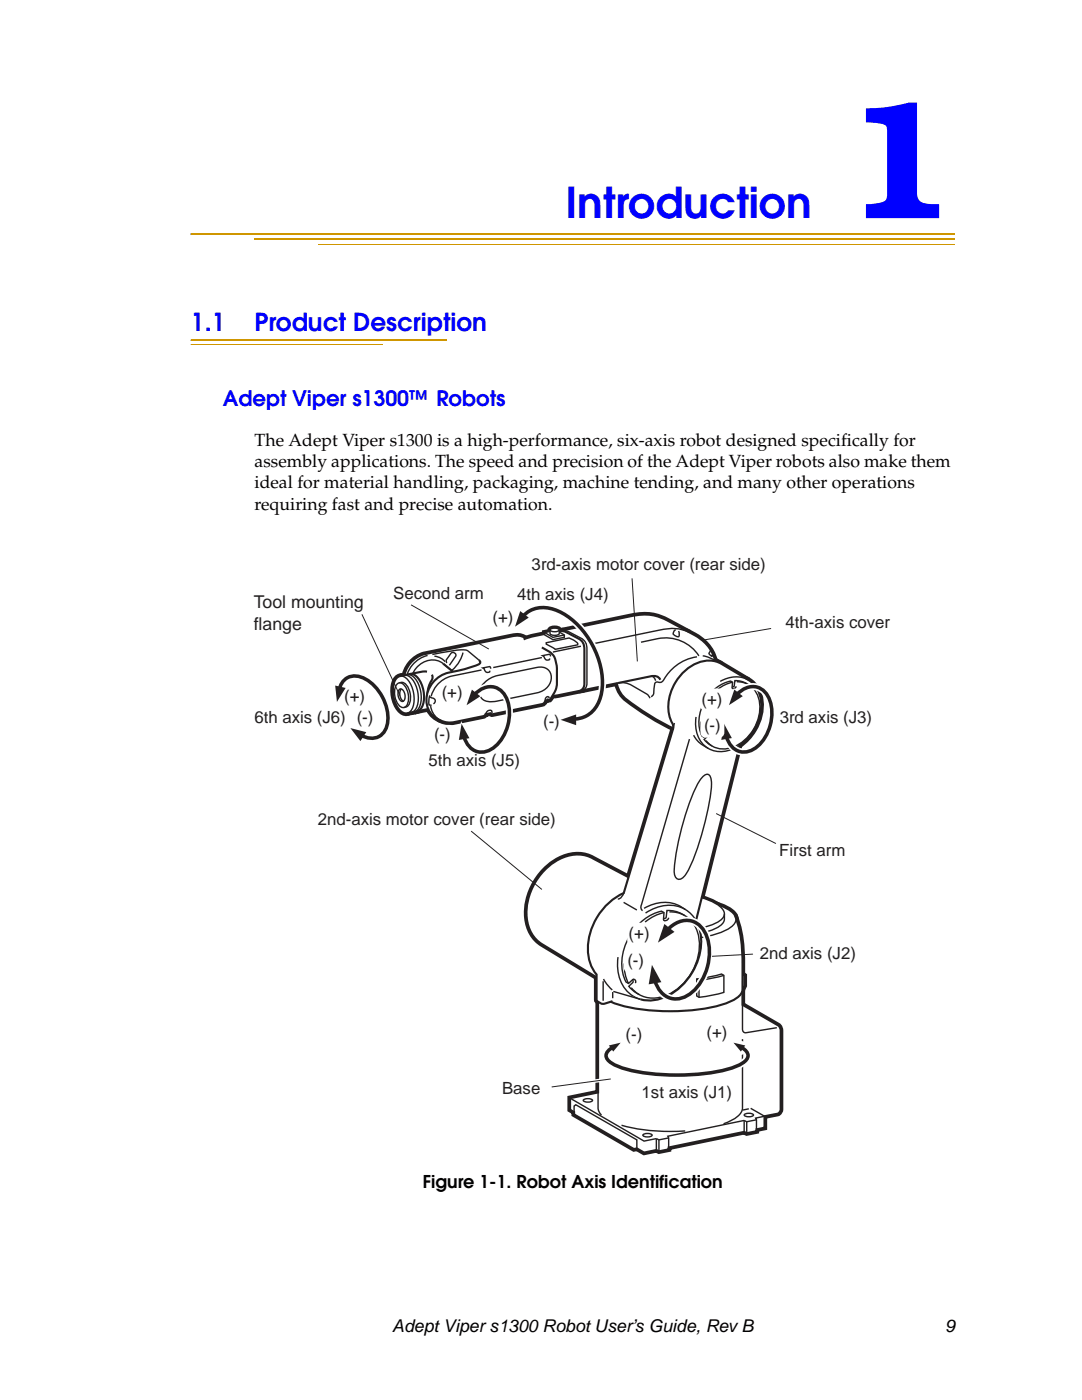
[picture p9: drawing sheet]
<svg xmlns="http://www.w3.org/2000/svg" width="216mm" height="279mm" viewBox="0 0 216 279" stroke-linecap="round" stroke-linejoin="round" font-family="sans-serif">
<path d="M38.1 46.5v.4z" fill="#cf9600"/>
<path d="M38.1 46.7h152.4" fill="none" stroke="#cf9600" stroke-width=".36"/>
<path d="M50.7 47.8h139.8" fill="none" stroke="#cf9600" stroke-width=".21"/>
<path d="M63.5 48.9h127" fill="none" stroke="#cf9600" stroke-width=".2"/>
<path d="M38.1 67.6h152.4v4.2h-152.4z" fill="#fff"/>
<path d="M38.1 67.8v.2z" fill="#cf9600"/>
<path d="M38.1 67.9h50.9" fill="none" stroke="#cf9600" stroke-width=".21"/>
<path d="M38.1 68.7v.2z" fill="#cf9600"/>
<path d="M38.1 68.8h38.1" fill="none" stroke="#cf9600" stroke-width=".2"/>
<g fill="#fff">
<path d="M50.6 110.6h127.4v120h-127.4z"/>
<path d="M119.3 194.1h28.3l.9 .6v2l-.3 .8v3l7 4.1a1.27 1.27 0 0 1 .6 1.1v15.7l-.2 .5-.4 .4-2.6 .5v2.3l-1.7 .3v.4l-1.9 .4-.5-.3-15.1 3.1v.4l-1.9 .4-.5-.3-2.5 .5-1.4-.8-.6 .1-11.9-6.9v-.5l-.8-.4v-2.3l5.5-1.2z"/>
</g>
<g fill="none" stroke="#231f20" stroke-width="1.1" stroke-linecap="butt">
<path d="M119.3 194.1h28.3l.9 .6v2l-.3 .8v3l7 4.1a1.27 1.27 0 0 1 .6 1.1v15.7l-.2 .5-.4 .4-2.6 .5v2.3l-1.7 .3v.4l-1.9 .4-.5-.3-15.1 3.1v.4l-1.9 .4-.5-.3-2.5 .5-1.4-.8-.6 .1-11.9-6.9v-.5l-.8-.4v-2.3l5.5-1.2zM113.8 219.2l14.7 8.5 2.5-.5M116.5 219.5l.4-.2h.8l.5 .3a1.41 1.41 0 0 1-1.8 0zM119.3 218v3.1a2.06 2.06 0 0 0 .7 1.4M148.2 200.5v4.9a.64 .64 0 0 0 .6 .7l6.2-1M148.2 207.4v13.7a3.3 3.3 0 0 1-2.2 2.5l-1.6 .7M114.6 221.9v-1.2l.3-.2 12.2 7v1.7M124 224.6a39.1 39.1 0 0 0 12.7 1.1M128.3 226.4l.5-.2h.8l.5 .4a1.4 1.4 0 0 1-1.8 0zM131 227.2v2.3M131.5 227.5v2.3M133.4 227.1l-1.9 .4-.5-.3"/>
<path d="M148.5 223.6l-15.2 3.2 .1 .3v1.9M148.5 223.6v2.3M148.6 222.4l.5-.2h.7l.5 .3a1.4 1.4 0 0 1-1.8 0zM149 223.9v2.3M149.4 221.3l-1.2 .2M149.8 221.2l2.8 1.6-1.8 .3 .1 .4v1.9M150.9 223.5l-1.9 .4-.5-.3"/>
</g>
<path d="M121.2 182.2a14.6 14.6 0 0 1 8-2.7 34.1 34.1 0 0 1 14.9 1.4 4.2 4.2 0 0 1 2.9 2.8 36.6 36.6 0 0 1 1.2 12.3 2.86 2.86 0 0 1-1.7 3.5 28.1 28.1 0 0 1-12.8 2.3 30 30 0 0 1-12.7-2.3 2.67 2.67 0 0 1-1.7-3 53.6 53.6 0 0 1 1.2-13z" fill="#fff"/>
<path d="M121.2 182.2a14.6 14.6 0 0 1 8-2.7 34.1 34.1 0 0 1 14.9 1.4 4.2 4.2 0 0 1 2.9 2.8 36.6 36.6 0 0 1 1.2 12.3 2.86 2.86 0 0 1-1.7 3.5 28.1 28.1 0 0 1-12.8 2.3 30 30 0 0 1-12.7-2.3 2.67 2.67 0 0 1-1.7-3 53.6 53.6 0 0 1 1.2-13zM146.6 182.6a1.68 1.68 0 0 1-.8 2.4 20.8 20.8 0 0 1-10.3 2.6 29 29 0 0 1-13.1-2.1 2.58 2.58 0 0 1-1.8-2.3l.2-.5" fill="none" stroke="#231f20" stroke-width="1.1" stroke-linecap="butt"/>
<path d="M123.4 181.3a10.9 10.9 0 0 1 5.8-2.6 21.4 21.4 0 0 1 13.6 1.6 2.65 2.65 0 0 1 1.3 4.1 10.9 10.9 0 0 1-5.8 2.1 26.9 26.9 0 0 1-13.6-1.2 2.47 2.47 0 0 1-1.3-4z" fill="#fff"/>
<path d="M122.9 182.4a2.49 2.49 0 0 0 1.8 1.8 27 27 0 0 0 18.1 0 2.49 2.49 0 0 0 1.7-1.8M123.4 181.3a10.9 10.9 0 0 1 5.8-2.6 21.4 21.4 0 0 1 13.6 1.6 2.65 2.65 0 0 1 1.3 4.1 10.9 10.9 0 0 1-5.8 2.1 26.9 26.9 0 0 1-13.6-1.2 2.47 2.47 0 0 1-1.3-4zM139 195.4l2.3-.4 2.7-.6 .4 .3v3.4l-2.6 .6-2.3 .3-.5-.2zM139 195.4l.5 .2M144.4 194.7l-2.6 .6-2.3 .3v3.4" fill="none" stroke="#231f20" stroke-width="1.1" stroke-linecap="butt"/>
<path d="M111.3 126.3l.6-.4 14-2.9a9.8 9.8 0 0 1 7.4 .9l5.3 2.8a8 8 0 0 1 4.1 5.1l1.3 .7-9.2 13.1a44.7 44.7 0 0 1-10.6-6.8l-.7-1-.4-1.4-7.4 1.4-1.1-.2-2.4-1.2a2.13 2.13 0 0 1-1.3-2.3v-6.8z" fill="#fff"/>
<path d="M144 132.5l-1.3-.7a8 8 0 0 0-4.1-5.1l-5.3-2.8a9.7 9.7 0 0 0-7.4-.9l-14 2.9a1.34 1.34 0 0 0-1 1.4v6.8a2.13 2.13 0 0 0 1.3 2.3l2.4 1.2 1.1 .2 7.4-1.4a5.5 5.5 0 0 0 2.6 3.7 49.4 49.4 0 0 0 9.1 5.5" fill="none" stroke="#231f20" stroke-width="1.1" stroke-linecap="butt"/>
<path d="M82.3 131.9l.8-.7 1.5-.6 17.5-3.6a3.5 3.5 0 0 1 3.2 .6l2.8 1.6 2.5 2.8v3.2l-24.7 5.1a4.6 4.6 0 0 1-5.2-5.7 5.7 5.7 0 0 1 1.6-2.7z" fill="#fff"/>
<path d="M105.3 127.6a3.5 3.5 0 0 0-3.2-.6l-17.5 3.6a5.4 5.4 0 0 0-3.6 7 4.4 4.4 0 0 0 4.9 2.7l24.7-5.1v-3.2l-2.5-2.8" fill="none" stroke="#231f20" stroke-width="1.1" stroke-linecap="butt"/>
<path d="M83.6 132.7a3.8 3.8 0 0 1 4.8-.3l2 1.7-3.5 7.8-3.8-3.1a4 4 0 0 1 .5-6.1z" fill="#fff"/>
<path d="M90.4 134.1l-2-1.7a4.2 4.2 0 0 0-6.4 3.1 3.5 3.5 0 0 0 1.1 3.3l3.8 3.1" fill="none" stroke="#231f20" stroke-width="1.1" stroke-linecap="butt"/>
<path d="M88.4 132.4l2 1.7z" fill="#fff"/>
<g fill="none" stroke="#231f20" stroke-width="1.1" stroke-linecap="butt">
<path d="M85.3 130.8a5.6 5.6 0 0 0-3.9 7.4l1 1.3M86.3 130.6l1.7-.3a15.6 15.6 0 0 1 5.1-.5l2.4 1.9M86.7 131a3.2 3.2 0 0 1 2.1 1.1M88.4 132.4l2 1.7M89.2 132.3l-.2-.6 1-1.3a.59 .59 0 0 1 1 .3l-1.3 2.1M92.4 130.2l-.9 2-1.4 1.6M111.9 125.9l.8-.1 .7 .2 2.4 1.3a2.13 2.13 0 0 1 1.3 2.2v6.9a1.37 1.37 0 0 1-1 1.4M123.1 136.4l1.1-.2 1.4 .4 3.4 1.9 .7 .8M127.9 128.2a12.2 12.2 0 0 1 7.2-.6 7.8 7.8 0 0 1 4.4 3.3M129.9 135a.99 .99 0 0 1 .9 .9M131.8 135.7a1.45 1.45 0 0 0-1.9-.7l-6.6 1.3M134.8 125.7l-.2 .1a.72 .72 0 0 0-.1 .9l.7 .4a.69 .69 0 0 0 .2-1.2"/>
<path d="M137.6 126.2a8.4 8.4 0 0 0-6.1-.4l-13.6 2.8M139.1 131.1a9.3 9.3 0 0 0-6.8 4.8 1.07 1.07 0 0 1-1.3 .2 .97 .97 0 0 0-.5 1.1v.8a.91 .91 0 0 1-.6 1M140.2 130.9l1.1 .3 1.4 .6M141.7 129.8v.2a.52 .52 0 0 0-.2 .7 .52 .52 0 0 0 .6 .2v-.4"/>
</g>
<path d="M104.5 127.6l2-.6 5.3-1.1 1.1 .2 2.4 1.3a2.12 2.12 0 0 1 1.3 2.2v6.9a1.37 1.37 0 0 1-1 1.4l-4.7 .9h-2.1z" fill="#fff"/>
<path d="M104.5 127.6l2-.6 5.3-1.1 1.1 .2 2.4 1.3a2.12 2.12 0 0 1 1.3 2.2v6.9a1.37 1.37 0 0 1-1 1.4l-4.7 .9h-2.1M115.9 129l-5.6 1.1" fill="none" stroke="#231f20" stroke-width="1.1" stroke-linecap="butt"/>
<path d="M108.7 126.2l2.3-.4 1.6 .9v.5l-2.3 .5-1.6-1z" fill="#fff"/>
<path d="M108.7 126.2l2.3-.4 1.6 .9v.5l-2.3 .5-1.6-1zM108.7 126.2l1.6 1 2.3-.5" fill="none" stroke="#231f20" stroke-width="1.1" stroke-linecap="butt"/>
<path d="M109.8 125.6l.9-.2a.88 .88 0 0 1 .9 .3v.7a1.36 1.36 0 0 1-1.8 0z" fill="#fff"/>
<path d="M109.8 125.7a1.37 1.37 0 0 0 1.8 0M109.8 125.6l.9-.2a.88 .88 0 0 1 .9 .3v.7a1.36 1.36 0 0 1-1.8 0z" fill="none" stroke="#231f20" stroke-width="1.1" stroke-linecap="butt"/>
<path d="M109 128.3l4.6-1 1 .5a.98 .98 0 0 1 .7 .9l-4.5 .9-1.8-1z" fill="#fff"/>
<path d="M109 128.3l4.6-1 1 .5a.98 .98 0 0 1 .7 .9l-4.5 .9-1.8-1z" fill="none" stroke="#231f20" stroke-width="1.1" stroke-linecap="butt"/>
<path d="M81.8 134.5l2.6-.5a1.97 1.97 0 0 1 1.8 .6 1.09 1.09 0 0 1-.1 1.3 5 5 0 0 0 0 5.5l-2.9 .6z" fill="#fff"/>
<path d="M85.2 134h-.8l-2.6 .5 1.4 7.5 2.9-.6a5.1 5.1 0 0 1 .1-5.9v-.9" fill="none" stroke="#231f20" stroke-width="1.1" stroke-linecap="butt"/>
<path d="M79 135.5a4.1 4.1 0 0 1 3.3-1 4 4 0 0 1 2.2 3.4 4 4 0 0 1-.9 3.9 3.8 3.8 0 0 1-3.3 .4 5.6 5.6 0 0 1-1.3-6.7z" fill="#fff"/>
<path d="M79 135.5a4.1 4.1 0 0 1 3.3-1 4 4 0 0 1 2.2 3.4 4 4 0 0 1-.9 3.9 3.8 3.8 0 0 1-3.3 .4 5.6 5.6 0 0 1-1.3-6.7zM79.8 134.9a2.86 2.86 0 0 1 2.5 2.5 5.2 5.2 0 0 1-.3 4.4l-.8 .6M80.7 134.8a2.86 2.86 0 0 1 2.4 2.5 5.2 5.2 0 0 1-.2 4.3l-.9 .6M81.2 134.6a2.86 2.86 0 0 1 2.5 2.5 5.2 5.2 0 0 1-.3 4.4l-.8 .6" fill="none" stroke="#231f20" stroke-width="1.1" stroke-linecap="butt"/>
<path d="M79.3 136.4a1.35 1.35 0 0 1 2.1 .8 3.5 3.5 0 0 1-.1 3.8 1.35 1.35 0 0 1-2.1-.8 3.5 3.5 0 0 1 .1-3.8z" fill="#fff"/>
<path d="M79.3 136.4a1.35 1.35 0 0 1 2.1 .8 3.5 3.5 0 0 1-.1 3.8 1.35 1.35 0 0 1-2.1-.8 3.5 3.5 0 0 1 .1-3.8zM79.6 137.6l.3-.1a1.52 1.52 0 0 1 .5 2.5 1.57 1.57 0 0 1-.8-2.4zM79.7 136.3a2.22 2.22 0 0 1 1.8 2.2 2.22 2.22 0 0 1-.9 2.7M80.1 137.5a1.72 1.72 0 0 0 .4 2.4" fill="none" stroke="#231f20" stroke-width="1.1" stroke-linecap="butt"/>
<path d="M86.9 135.7l.9-.8a10.2 10.2 0 0 1 4.4-1.2l3-1a.59 .59 0 0 0 .6-.7l-.3-.3 12.6-2.5 1.6 .9a3.6 3.6 0 0 1 1.4 3.3v2.8a5.3 5.3 0 0 1-1.5 3.5l-.3-.1-1.1 .9-9.9 2-.4-.2-1 .3-.5 .3-5.7 1.2a4.8 4.8 0 0 1-5.6-3.9 5.6 5.6 0 0 1 1.8-4.5z" fill="#fff"/>
<path d="M95.7 137.8a4.6 4.6 0 0 1 3.6-3l7.8-1.6a2.23 2.23 0 0 1 2.6 .9 2.23 2.23 0 0 1-.3 2.8l-.5 .6-.8 .5-1 .3-8.4 1.7a2.49 2.49 0 0 1-2.9-1M96.1 133.7l-6 1.2a5.6 5.6 0 0 0-4.1 4.1M97.9 133.5l-.2-.5-1.4 .3 .2 .1a.8 .8 0 0 0 1.2 .7v-.2M108.1 129.2l1.6 .9a3.6 3.6 0 0 1 1.4 3.3v2.8a5.3 5.3 0 0 1-1.5 3.5l-.3-.1-1.1 .9-9.9 2-.4-.2-1 .3-.5 .3-5.7 1.2a4.8 4.8 0 0 1-5.6-3.9 5.7 5.7 0 0 1 4.4-5.9l2.7-.6 3-1a.59 .59 0 0 0 .6-.7l-.3-.3M108.1 131.2l-9.7 2M109.6 139.3l-.2-.2-.5 .1-.2 .8M109.8 131l-.2-.4-1.3 .2 .2 .2a.8 .8 0 0 0 1.1 .6l.1-.2M85.9 140.9a3.8 3.8 0 0 0 2.1 2.9M86.5 140.5a.63 .63 0 0 0 .3-.8 .63 .63 0 0 0-.7-.4l-.4-.3-.1 1.3v.4h.5M98.2 142.3l-.1-.4a.79 .79 0 0 0-.8 0 .79 .79 0 0 0-.4 .7" fill="none" stroke="#231f20" stroke-width="1.1" stroke-linecap="butt"/>
<path d="M108.4 173.9a9.1 9.1 0 0 1 8.1-3.3l1.9 .8 9.3 4.9-8 19.2-11.5-7.1a7.4 7.4 0 0 1-3.1-7.5 12.8 12.8 0 0 1 3.3-7z" fill="#fff"/>
<path d="M108.4 173.9a9.1 9.1 0 0 1 8.1-3.3l1.9 .8 9.3 4.9-8 19.2-11.5-7.1a7.4 7.4 0 0 1-3.1-7.5 12.8 12.8 0 0 1 3.3-7z" fill="none" stroke="#231f20" stroke-width="1.1" stroke-linecap="butt"/>
<path d="M136.2 134.4a6.9 6.9 0 0 1 7-2.3l6.2 3.6a6.1 6.1 0 0 1 2.3 6.8 10.1 10.1 0 0 1-4.1 6.2l-8.7 35a10.9 10.9 0 0 1-1.5 11.5 9.4 9.4 0 0 1-9.6 4.2l-5.6 .4-1.6 .5a1.53 1.53 0 0 1-1.6-.8v-5a9.6 9.6 0 0 1-.5-10.3 12.2 12.2 0 0 1 6-6l9.8-32.6v-1a8.8 8.8 0 0 1 1.9-10.2z" fill="#fff"/>
<g fill="none" stroke="#231f20" stroke-width="1.1" stroke-linecap="butt">
<path d="M146.1 137.1l.4-.2 .1-1.1a5 5 0 0 1 5 5.6 8.5 8.5 0 0 1-7 8.1 5.1 5.1 0 0 1-4.1-1.9l.6-.6v-.5M146.2 136.2l-1.5 .5-1.5 .9M146.9 137a.53 .53 0 0 1-.8 .4l.1-1.2-.4-.3a8.5 8.5 0 0 0-6 10.3l.3 .7 .4 .2 .8-.6 .3 .4-.1 .2M147 136.1l1.5 .2 .9 .4M149.4 135.7a5.7 5.7 0 0 0-5.7 .3M134.6 144.3l-.3 1.3M137.6 147.5l-9.6 33a.92 .92 0 0 0 .2 1.2M138.4 146.7a6.7 6.7 0 0 0 6 3.3 7.2 7.2 0 0 0 3.2-1.3M138.9 143.1a6.1 6.1 0 0 0 2.4 6.2M139.8 144l.2 1.7 .5 1.4M140.1 155.2l.4-.4 .8-.3a1.8 1.8 0 0 1 .7 2 54.5 54.5 0 0 1-4.6 17 3.1 3.1 0 0 1-1.8 2 1.06 1.06 0 0 1-1-1.2 47.5 47.5 0 0 1 5-18.5zM140.9 147.8l1.2 1.1"/>
<path d="M124.5 178.2l-.2 .3a1.3 1.3 0 0 1-1 .9M120.4 195.8v3.9M120.4 195.4l.9 1.3 .9 .9M122.3 198v1.2M122.4 197.9l5.4 1.5M123.3 191a7.5 7.5 0 0 0 3.4 8l1.1 .4M124.4 180.1l2.7 1.5M124.6 192.3l.2 2.4 .6 1.6M126 197.1l1.5 1.4M127.8 199.4a9.4 9.4 0 0 0 9.6-4.2 10.9 10.9 0 0 0 1.5-11.5l8.7-35a9.7 9.7 0 0 0 4-10.2 5 5 0 0 0-2.2-2.8l-5.4-3.2a6.1 6.1 0 0 0-7 1.1 9.4 9.4 0 0 0-3.2 10l.5 1v1l-9.8 32.6a12.3 12.3 0 0 0-6.8 13.7l.8 1.8 .5 .8v5a1.57 1.57 0 0 0 1.6 .8l1.6-.5M128.5 181.3a7.4 7.4 0 0 1 10.4 2.4M132.4 183.3h.2l.3-.2 .2-1.4a6.4 6.4 0 0 1 6.5 6.8 11.2 11.2 0 0 1-7.5 10.4 6.4 6.4 0 0 1-6.6-2.1l.8-.7v-.6"/>
<path d="M132.5 182.1l-2.2 .9-1.6 1M133.4 183.2a.68 .68 0 0 1-.9 .5v-1.6l-.5-.3a10.9 10.9 0 0 0-7.4 13.4l.3 .8 .5 .3 .9-.8 .2-.1 .4 .5-.1 .3M133.6 182l1.5 .1 1.5 .6M136.7 181.5a7.4 7.4 0 0 0-7.9 .7"/>
</g>
<path d="M119.3 194.1h28.3l.9 .6v2l-.3 .8v3l7 4.1a1.27 1.27 0 0 1 .6 1.1v15.7l-.2 .5-.4 .4-2.6 .5v2.3l-1.7 .3v.4l-1.9 .4-.5-.3-15.1 3.1v.4l-1.9 .4-.5-.3-2.5 .5-1.4-.8-.6 .1-11.9-6.9v-.5l-.8-.4v-2.3l5.5-1.2z" fill="#fff"/>
<path d="M119.3 194.1h28.3l.9 .6v2l-.3 .8v3l7 4.1a1.27 1.27 0 0 1 .6 1.1v15.7l-.2 .5-.4 .4-2.6 .5v2.3l-1.7 .3v.4l-1.9 .4-.5-.3-15.1 3.1v.4l-1.9 .4-.5-.3-2.5 .5-1.4-.8-.6 .1-11.9-6.9v-.5l-.8-.4v-2.3l5.5-1.2z" fill="none" stroke="#231f20" stroke-width=".42"/>
<g fill="none" stroke="#231f20" stroke-width=".28">
<path d="M113.8 219.2l14.7 8.5 2.5-.5M116.5 219.5l.4-.2h.8l.5 .3a1.41 1.41 0 0 1-1.8 0zM119.3 218v3.1a2.06 2.06 0 0 0 .7 1.4M148.2 200.5v4.9a.64 .64 0 0 0 .6 .7l6.2-1M148.2 207.4v13.7a3.3 3.3 0 0 1-2.2 2.5l-1.6 .7M114.6 221.9v-1.2l.3-.2 12.2 7v1.7M124 224.6a39.1 39.1 0 0 0 12.7 1.1M128.3 226.4l.5-.2h.8l.5 .4a1.4 1.4 0 0 1-1.8 0zM131 227.2v2.3M131.5 227.5v2.3M133.4 227.1l-1.9 .4-.5-.3M148.5 223.6l-15.2 3.2 .1 .3v1.9"/>
<path d="M148.5 223.6v2.3M148.6 222.4l.5-.2h.7l.5 .3a1.4 1.4 0 0 1-1.8 0zM149 223.9v2.3M149.4 221.3l-1.2 .2M149.8 221.2l2.8 1.6-1.8 .3 .1 .4v1.9M150.9 223.5l-1.9 .4-.5-.3"/>
</g>
<path d="M121.2 182.2a14.6 14.6 0 0 1 8-2.7 34.1 34.1 0 0 1 14.9 1.4 4.2 4.2 0 0 1 2.9 2.8 36.6 36.6 0 0 1 1.2 12.3 2.86 2.86 0 0 1-1.7 3.5 28.1 28.1 0 0 1-12.8 2.3 30 30 0 0 1-12.7-2.3 2.67 2.67 0 0 1-1.7-3 53.6 53.6 0 0 1 1.2-13z" fill="#fff"/>
<path d="M121.2 182.2a14.6 14.6 0 0 1 8-2.7 34.1 34.1 0 0 1 14.9 1.4 4.2 4.2 0 0 1 2.9 2.8 36.6 36.6 0 0 1 1.2 12.3 2.86 2.86 0 0 1-1.7 3.5 28.1 28.1 0 0 1-12.8 2.3 30 30 0 0 1-12.7-2.3 2.67 2.67 0 0 1-1.7-3 53.6 53.6 0 0 1 1.2-13z" fill="none" stroke="#231f20" stroke-width=".42"/>
<path d="M146.6 182.6a1.68 1.68 0 0 1-.8 2.4 20.8 20.8 0 0 1-10.3 2.6 29 29 0 0 1-13.1-2.1 2.58 2.58 0 0 1-1.8-2.3l.2-.5" fill="none" stroke="#231f20" stroke-width=".28"/>
<path d="M123.4 181.3a10.9 10.9 0 0 1 5.8-2.6 21.4 21.4 0 0 1 13.6 1.6 2.65 2.65 0 0 1 1.3 4.1 10.9 10.9 0 0 1-5.8 2.1 26.9 26.9 0 0 1-13.6-1.2 2.47 2.47 0 0 1-1.3-4z" fill="#fff"/>
<path d="M122.9 182.4a2.49 2.49 0 0 0 1.8 1.8 27 27 0 0 0 18.1 0 2.49 2.49 0 0 0 1.7-1.8M123.4 181.3a10.9 10.9 0 0 1 5.8-2.6 21.4 21.4 0 0 1 13.6 1.6 2.65 2.65 0 0 1 1.3 4.1 10.9 10.9 0 0 1-5.8 2.1 26.9 26.9 0 0 1-13.6-1.2 2.47 2.47 0 0 1-1.3-4zM139 195.4l2.3-.4 2.7-.6 .4 .3v3.4l-2.6 .6-2.3 .3-.5-.2zM139 195.4l.5 .2M144.4 194.7l-2.6 .6-2.3 .3v3.4" fill="none" stroke="#231f20" stroke-width=".28"/>
<path d="M111.3 126.3l.6-.4 14-2.9a9.8 9.8 0 0 1 7.4 .9l5.3 2.8a8 8 0 0 1 4.1 5.1l1.3 .7-9.2 13.1a44.7 44.7 0 0 1-10.6-6.8l-.7-1-.4-1.4-7.4 1.4-1.1-.2-2.4-1.2a2.13 2.13 0 0 1-1.3-2.3v-6.8z" fill="#fff"/>
<path d="M144 132.5l-1.3-.7a8 8 0 0 0-4.1-5.1l-5.3-2.8a9.7 9.7 0 0 0-7.4-.9l-14 2.9a1.34 1.34 0 0 0-1 1.4v6.8a2.13 2.13 0 0 0 1.3 2.3l2.4 1.2 1.1 .2 7.4-1.4a5.5 5.5 0 0 0 2.6 3.7 49.4 49.4 0 0 0 9.1 5.5" fill="none" stroke="#231f20" stroke-width=".42"/>
<path d="M82.3 131.9l.8-.7 1.5-.6 17.5-3.6a3.5 3.5 0 0 1 3.2 .6l2.8 1.6 2.5 2.8v3.2l-24.7 5.1a4.6 4.6 0 0 1-5.2-5.7 5.7 5.7 0 0 1 1.6-2.7z" fill="#fff"/>
<path d="M105.3 127.6a3.5 3.5 0 0 0-3.2-.6l-17.5 3.6a5.4 5.4 0 0 0-3.6 7 4.4 4.4 0 0 0 4.9 2.7l24.7-5.1v-3.2l-2.5-2.8" fill="none" stroke="#231f20" stroke-width=".42"/>
<path d="M83.6 132.7a3.8 3.8 0 0 1 4.8-.3l2 1.7-3.5 7.8-3.8-3.1a4 4 0 0 1 .5-6.1z" fill="#fff"/>
<path d="M90.4 134.1l-2-1.7a4.2 4.2 0 0 0-6.4 3.1 3.5 3.5 0 0 0 1.1 3.3l3.8 3.1" fill="none" stroke="#231f20" stroke-width=".28"/>
<path d="M88.4 132.4l2 1.7z" fill="#fff"/>
<path d="M88.4 132.4l2 1.7M131.8 135.7a1.45 1.45 0 0 0-1.9-.7l-6.6 1.3" fill="none" stroke="#231f20" stroke-width=".42"/>
<g fill="none" stroke="#231f20" stroke-width=".28">
<path d="M85.3 130.8a5.6 5.6 0 0 0-3.9 7.4l1 1.3M86.3 130.6l1.7-.3a15.6 15.6 0 0 1 5.1-.5l2.4 1.9M86.7 131a3.2 3.2 0 0 1 2.1 1.1M89.2 132.3l-.2-.6 1-1.3a.59 .59 0 0 1 1 .3l-1.3 2.1M92.4 130.2l-.9 2-1.4 1.6M111.9 125.9l.8-.1 .7 .3 2.4 1.2a2.13 2.13 0 0 1 1.3 2.2v6.9a1.37 1.37 0 0 1-1 1.4M123.1 136.4l1.1-.2 1.4 .4 3.4 1.9 .7 .8M127.9 128.2a12.2 12.2 0 0 1 7.2-.6 7.8 7.8 0 0 1 4.4 3.3M129.9 135a.99 .99 0 0 1 .9 .9M134.8 125.7l-.2 .1a.72 .72 0 0 0-.1 .9l.7 .4a.69 .69 0 0 0 .2-1.2M137.6 126.2a8.4 8.4 0 0 0-6.1-.4l-13.6 2.8M139.1 131.1a9.3 9.3 0 0 0-6.8 4.8 1.07 1.07 0 0 1-1.3 .2 .97 .97 0 0 0-.5 1.1v.8a.91 .91 0 0 1-.6 1"/>
<path d="M140.2 130.9l1.1 .3 1.4 .6M141.7 129.8v.2a.52 .52 0 0 0-.2 .7 .52 .52 0 0 0 .6 .2v-.4"/>
</g>
<path d="M104.5 127.6l2-.6 5.3-1.1 1.1 .2 2.4 1.3a2.12 2.12 0 0 1 1.3 2.2v6.9a1.37 1.37 0 0 1-1 1.4l-4.7 .9h-2.1z" fill="#fff"/>
<path d="M104.5 127.6l2-.6 5.3-1.1 1.1 .2 2.4 1.3a2.12 2.12 0 0 1 1.3 2.2v6.9a1.37 1.37 0 0 1-1 1.4l-4.7 .9h-2.1" fill="none" stroke="#231f20" stroke-width=".42"/>
<path d="M115.9 129l-5.6 1.1" fill="none" stroke="#231f20" stroke-width=".28"/>
<path d="M108.7 126.2l2.3-.4 1.6 .9v.5l-2.3 .5-1.6-1z" fill="#fff"/>
<path d="M108.7 126.2l2.3-.4 1.6 .9v.5l-2.3 .5-1.6-1zM108.7 126.2l1.6 1 2.3-.5" fill="none" stroke="#231f20" stroke-width=".28"/>
<path d="M109.8 125.6l.9-.2a.88 .88 0 0 1 .9 .3v.7a1.36 1.36 0 0 1-1.8 0z" fill="#fff"/>
<path d="M109.8 125.7a1.37 1.37 0 0 0 1.8 0M109.8 125.6l.9-.2a.88 .88 0 0 1 .9 .3v.7a1.36 1.36 0 0 1-1.8 0z" fill="none" stroke="#231f20" stroke-width=".28"/>
<path d="M109 128.3l4.6-1 1 .5a.98 .98 0 0 1 .7 .9l-4.5 .9-1.8-1z" fill="#fff"/>
<path d="M109 128.3l4.6-1 1 .5a.98 .98 0 0 1 .7 .9l-4.5 .9-1.8-1z" fill="none" stroke="#231f20" stroke-width=".28"/>
<path d="M81.8 134.5l2.6-.5a1.97 1.97 0 0 1 1.8 .6 1.09 1.09 0 0 1-.1 1.3 5 5 0 0 0 0 5.5l-2.9 .6z" fill="#fff"/>
<path d="M85.2 134h-.8l-2.6 .5 1.4 7.5 2.9-.6a5.1 5.1 0 0 1 .1-5.9v-.9" fill="none" stroke="#231f20" stroke-width=".42"/>
<path d="M79 135.5a4.1 4.1 0 0 1 3.3-1 4 4 0 0 1 2.2 3.4 4 4 0 0 1-.9 3.9 3.8 3.8 0 0 1-3.3 .4 5.6 5.6 0 0 1-1.3-6.7z" fill="#fff"/>
<path d="M79 135.5a4.1 4.1 0 0 1 3.3-1 4 4 0 0 1 2.2 3.4 4 4 0 0 1-.9 3.9 3.8 3.8 0 0 1-3.3 .4 5.6 5.6 0 0 1-1.3-6.7z" fill="none" stroke="#231f20" stroke-width=".42"/>
<path d="M79.8 134.9a2.86 2.86 0 0 1 2.5 2.5 5.2 5.2 0 0 1-.3 4.4l-.8 .6M80.7 134.8a2.86 2.86 0 0 1 2.4 2.5 5.2 5.2 0 0 1-.2 4.3l-.9 .6M81.2 134.6a2.86 2.86 0 0 1 2.5 2.5 5.2 5.2 0 0 1-.3 4.4l-.8 .6" fill="none" stroke="#231f20" stroke-width=".28"/>
<path d="M79.3 136.4a1.35 1.35 0 0 1 2.1 .8 3.5 3.5 0 0 1-.1 3.8 1.35 1.35 0 0 1-2.1-.8 3.5 3.5 0 0 1 .1-3.8z" fill="#fff"/>
<path d="M79.3 136.4a1.35 1.35 0 0 1 2.1 .8 3.5 3.5 0 0 1-.1 3.8 1.35 1.35 0 0 1-2.1-.8 3.5 3.5 0 0 1 .1-3.8zM79.6 137.6l.3-.1a1.52 1.52 0 0 1 .5 2.5 1.57 1.57 0 0 1-.8-2.4zM79.7 136.3a2.22 2.22 0 0 1 1.8 2.2 2.22 2.22 0 0 1-.9 2.7M80.1 137.5a1.72 1.72 0 0 0 .4 2.4" fill="none" stroke="#231f20" stroke-width=".28"/>
<path d="M86.9 135.7l.9-.8a10.2 10.2 0 0 1 4.4-1.2l3-1a.59 .59 0 0 0 .6-.7l-.3-.3 12.6-2.5 1.6 .9a3.6 3.6 0 0 1 1.4 3.3v2.8a5.3 5.3 0 0 1-1.5 3.5l-.3-.1-1.1 .9-9.9 2-.4-.2-1 .3-.5 .3-5.7 1.2a4.8 4.8 0 0 1-5.6-3.9 5.6 5.6 0 0 1 1.8-4.5z" fill="#fff"/>
<path d="M108.1 129.2l1.6 .9a3.6 3.6 0 0 1 1.4 3.3v2.8a5.3 5.3 0 0 1-1.5 3.5l-.3-.1-1.1 .9-9.9 2-.4-.2-1 .3-.5 .3-5.7 1.2a4.8 4.8 0 0 1-5.6-3.9 5.7 5.7 0 0 1 4.4-5.9l2.7-.6 3-1a.59 .59 0 0 0 .6-.7l-.3-.3" fill="none" stroke="#231f20" stroke-width=".42"/>
<path d="M95.7 137.8a4.6 4.6 0 0 1 3.6-3l7.8-1.6a2.23 2.23 0 0 1 2.6 .9 2.23 2.23 0 0 1-.3 2.8l-.5 .6-.8 .5-1 .3-8.4 1.7a2.49 2.49 0 0 1-2.9-1M96.1 133.7l-6 1.2a5.6 5.6 0 0 0-4.1 4.1M97.9 133.5l-.2-.5-1.4 .3 .2 .1a.8 .8 0 0 0 1.2 .7v-.2M108.1 131.2l-9.7 2M109.6 139.3l-.2-.2-.5 .1-.2 .8M109.8 131l-.2-.4-1.3 .2 .2 .2a.8 .8 0 0 0 1.1 .6l.1-.2M85.9 140.9a3.8 3.8 0 0 0 2.1 2.9M86.5 140.5a.63 .63 0 0 0 .3-.8 .63 .63 0 0 0-.7-.4l-.4-.3-.1 1.3v.4h.5M98.2 142.3l-.1-.4a.79 .79 0 0 0-.8 0 .79 .79 0 0 0-.4 .7" fill="none" stroke="#231f20" stroke-width=".28"/>
<path d="M108.4 173.9a9.1 9.1 0 0 1 8.1-3.3l1.9 .8 9.3 4.9-8 19.2-11.5-7.1a7.4 7.4 0 0 1-3.1-7.5 12.8 12.8 0 0 1 3.3-7z" fill="#fff"/>
<path d="M108.4 173.9a9.1 9.1 0 0 1 8.1-3.3l1.9 .8 9.3 4.9-8 19.2-11.5-7.1a7.4 7.4 0 0 1-3.1-7.5 12.8 12.8 0 0 1 3.3-7z" fill="none" stroke="#231f20" stroke-width=".42"/>
<path d="M136.2 134.4a6.9 6.9 0 0 1 7-2.3l6.2 3.6a6.1 6.1 0 0 1 2.3 6.8 10.1 10.1 0 0 1-4.1 6.2l-8.7 35a10.9 10.9 0 0 1-1.5 11.5 9.4 9.4 0 0 1-9.6 4.2l-5.6 .4-1.6 .5a1.53 1.53 0 0 1-1.6-.8v-5a9.6 9.6 0 0 1-.5-10.3 12.2 12.2 0 0 1 6-6l9.8-32.6v-1a8.8 8.8 0 0 1 1.9-10.2z" fill="#fff"/>
<path d="M127.8 199.4a9.4 9.4 0 0 0 9.6-4.2 10.9 10.9 0 0 0 1.5-11.5l8.7-35a9.7 9.7 0 0 0 4-10.2 5 5 0 0 0-2.2-2.8l-5.4-3.2a6.1 6.1 0 0 0-7 1.1 9.4 9.4 0 0 0-3.2 10l.5 1v1l-9.8 32.6a12.3 12.3 0 0 0-6.8 13.7l.8 1.8 .5 .8v5a1.57 1.57 0 0 0 1.6 .8l1.6-.5" fill="none" stroke="#231f20" stroke-width=".42"/>
<g fill="none" stroke="#231f20" stroke-width=".28">
<path d="M146.1 137.1l.4-.2 .1-1.1a5 5 0 0 1 5 5.6 8.5 8.5 0 0 1-7 8.1 5.1 5.1 0 0 1-4.1-1.9l.6-.6v-.5M146.2 136.2l-1.5 .5-1.5 .9M146.9 137a.53 .53 0 0 1-.8 .4l.1-1.2-.4-.3a8.5 8.5 0 0 0-6 10.3l.3 .7 .4 .2 .8-.6 .3 .4-.1 .2M147 136.1l1.5 .2 .9 .4M149.4 135.7a5.7 5.7 0 0 0-5.7 .3M134.6 144.3l-.3 1.3M137.6 147.5l-9.6 33a.92 .92 0 0 0 .2 1.2M138.4 146.7a6.7 6.7 0 0 0 6 3.3 7.2 7.2 0 0 0 3.2-1.3M138.9 143.1a6.1 6.1 0 0 0 2.4 6.2M139.8 144l.2 1.7 .5 1.4M140.1 155.2l.4-.4 .8-.3a1.8 1.8 0 0 1 .7 2 54.5 54.5 0 0 1-4.6 17 3.1 3.1 0 0 1-1.8 2 1.06 1.06 0 0 1-1-1.2 47.5 47.5 0 0 1 5-18.5zM140.9 147.8l1.2 1.1"/>
<path d="M124.5 178.2l-.2 .3a1.3 1.3 0 0 1-1 .9M120.4 195.8v3.9M120.4 195.4l.9 1.3 .9 .9M122.3 198v1.2M123.3 191a7.5 7.5 0 0 0 3.4 8l1.1 .4-5.4-1.5M124.4 180.1l2.7 1.5M124.6 192.3l.2 2.4 .6 1.6M126 197.1l1.5 1.4M128.5 181.3a7.4 7.4 0 0 1 10.4 2.4M132.4 183.3h.2l.3-.2 .2-1.4a6.4 6.4 0 0 1 6.5 6.8 11.2 11.2 0 0 1-7.5 10.4 6.4 6.4 0 0 1-6.6-2.1l.8-.7v-.6M132.5 182.1l-2.2 .9-1.6 1M133.4 183.2a.68 .68 0 0 1-.9 .5v-1.6l-.5-.3a10.9 10.9 0 0 0-7.4 13.4l.3 .8 .5 .3 .9-.8 .2-.1 .4 .5-.1 .3"/>
<path d="M133.6 182l1.5 .1 1.5 .6M136.7 181.5a7.4 7.4 0 0 0-7.9 .7"/>
</g>
<path d="M122.4 208.9a1.85 1.85 0 0 0-1.4 2.3 7.1 7.1 0 0 0 4.7 2.4 44.5 44.5 0 0 0 20-.4 6.1 6.1 0 0 0 3.5-2 1.75 1.75 0 0 0-1.2-2.2" fill="none" stroke="#fff" stroke-width="1.4" stroke-linecap="butt"/>
<path d="M121.5 208.6l2.3-.5-1.4 1.8z" fill="#231f20"/>
<path d="M121.5 208.6l2.3-.5-1.4 1.8z" fill="none" stroke="#fff" stroke-width="1.4" stroke-linecap="butt"/>
<path d="M146.4 208.1l2.3 .5-.9 1.3z" fill="#231f20"/>
<path d="M146.4 208.1l2.3 .5-.9 1.3z" fill="none" stroke="#fff" stroke-width="1.4" stroke-linecap="butt"/>
<path d="M122.4 208.9a1.85 1.85 0 0 0-1.4 2.3 7.1 7.1 0 0 0 4.7 2.4 44.5 44.5 0 0 0 20-.4 6.1 6.1 0 0 0 3.5-2 1.75 1.75 0 0 0-1.2-2.2" fill="none" stroke="#231f20" stroke-width=".71" stroke-linecap="butt"/>
<g fill="#231f20">
<path d="M121.5 208.6l2.3-.5-1.4 1.8z"/>
<path d="M146.4 208.1l2.3 .5-.9 1.3z"/>
</g>
<path d="M104.3 123.1a5.5 5.5 0 0 1 6.4-1.4 15.8 15.8 0 0 1 9.1 11.1 10.1 10.1 0 0 1-1.3 8.9 5.2 5.2 0 0 1-3.9 1.8" fill="none" stroke="#fff" stroke-width="1.4" stroke-linecap="butt"/>
<path d="M103.8 122l1.7 1.3-2.7 1.8z" fill="#231f20"/>
<path d="M103.8 122l1.7 1.3-2.7 1.8z" fill="none" stroke="#fff" stroke-width="1.4" stroke-linecap="butt"/>
<path d="M111.9 143.7l3.1-1.1v2.1z" fill="#231f20"/>
<path d="M111.9 143.7l3.1-1.1v2.1z" fill="none" stroke="#fff" stroke-width="1.4" stroke-linecap="butt"/>
<path d="M104.3 123.1a5.5 5.5 0 0 1 6.4-1.4 15.8 15.8 0 0 1 9.1 11.1 10.1 10.1 0 0 1-1.3 8.9 5.2 5.2 0 0 1-3.9 1.8" fill="none" stroke="#231f20" stroke-width=".71" stroke-linecap="butt"/>
<g fill="#231f20">
<path d="M103.8 122l1.7 1.3-2.7 1.8z"/>
<path d="M111.9 143.7l3.1-1.1v2.1z"/>
</g>
<path d="M94.6 138.7a3.9 3.9 0 0 1 5.4-.9 6.9 6.9 0 0 1 1.3 6.9 6.9 6.9 0 0 1-4.6 5.3 3.6 3.6 0 0 1-4.1-3" fill="none" stroke="#fff" stroke-width="1.4" stroke-linecap="butt"/>
<path d="M92.1 144.4l1.6 2.9-2.1 .4z" fill="#231f20"/>
<path d="M92.1 144.4l1.6 2.9-2.1 .4z" fill="none" stroke="#fff" stroke-width=".35"/>
<path d="M94.2 137.6l1.7 1.4-2.8 1.7z" fill="#231f20"/>
<path d="M94.2 137.6l1.7 1.4-2.8 1.7z" fill="none" stroke="#fff" stroke-width=".35"/>
<path d="M94.6 138.7a3.9 3.9 0 0 1 5.4-.9 6.9 6.9 0 0 1 1.3 6.9 6.9 6.9 0 0 1-4.6 5.3 3.6 3.6 0 0 1-4.1-3" fill="none" stroke="#231f20" stroke-width=".71" stroke-linecap="butt"/>
<g fill="#231f20">
<path d="M92.1 144.4l1.6 2.9-2.1 .4z"/>
<path d="M94.2 137.6l1.7 1.4-2.8 1.7z"/>
</g>
<path d="M146.9 138.7a3.9 3.9 0 0 1 5.5-.9 6.9 6.9 0 0 1 1.3 6.9 6.9 6.9 0 0 1-4.6 5.3 3.6 3.6 0 0 1-4.2-3" fill="none" stroke="#fff" stroke-width="1.4" stroke-linecap="butt"/>
<path d="M144.5 144.4l1.5 2.9-2.1 .4z" fill="#231f20"/>
<path d="M144.5 144.4l1.5 2.9-2.1 .4z" fill="none" stroke="#fff" stroke-width=".35"/>
<path d="M146.5 137.6l1.7 1.3-2.7 1.8z" fill="#231f20"/>
<path d="M146.5 137.6l1.7 1.3-2.7 1.8z" fill="none" stroke="#fff" stroke-width=".35"/>
<path d="M146.9 138.7a3.9 3.9 0 0 1 5.5-.9 6.9 6.9 0 0 1 1.3 6.9 6.9 6.9 0 0 1-4.6 5.3 3.6 3.6 0 0 1-4.2-3" fill="none" stroke="#231f20" stroke-width=".71" stroke-linecap="butt"/>
<g fill="#231f20">
<path d="M144.5 144.4l1.5 2.9-2.1 .4z"/>
<path d="M146.5 137.6l1.7 1.3-2.7 1.8z"/>
</g>
<path d="M133.1 185.7a4.9 4.9 0 0 1 5.7-1.6 6.7 6.7 0 0 1 2.7 6.5 9.6 9.6 0 0 1-5.2 8.5 4.3 4.3 0 0 1-5.6-3.4" fill="none" stroke="#fff" stroke-width="1.4" stroke-linecap="butt"/>
<path d="M130.1 192.6l1.9 3.4-2.6 .4z" fill="#231f20"/>
<path d="M130.1 192.6l1.9 3.4-2.6 .4z" fill="none" stroke="#fff" stroke-width=".35"/>
<path d="M132.6 184.4l2 1.6-3.3 2.1z" fill="#231f20"/>
<path d="M132.6 184.4l2 1.6-3.3 2.1z" fill="none" stroke="#fff" stroke-width=".35"/>
<path d="M133.1 185.7a4.9 4.9 0 0 1 5.7-1.6 6.7 6.7 0 0 1 2.7 6.5 9.6 9.6 0 0 1-5.2 8.5 4.3 4.3 0 0 1-5.6-3.4" fill="none" stroke="#231f20" stroke-width=".71" stroke-linecap="butt"/>
<g fill="#231f20">
<path d="M130.1 192.6l1.9 3.4-2.6 .4z"/>
<path d="M132.6 184.4l2 1.6-3.3 2.1z"/>
</g>
<path d="M67.6 137.8a3.3 3.3 0 0 1 5.4-2.3 9.2 9.2 0 0 1 4.3 9.2 3.3 3.3 0 0 1-5.3 2" fill="none" stroke="#fff" stroke-width="1.4" stroke-linecap="butt"/>
<path d="M66.9 136.8l2.1 .5-1.8 2.8z" fill="#231f20"/>
<path d="M66.9 136.8l2.1 .5-1.8 2.8z" fill="none" stroke="#fff" stroke-width="1.4" stroke-linecap="butt"/>
<path d="M69.9 145.3l3.2 .8-1.2 1.8z" fill="#231f20"/>
<path d="M69.9 145.3l3.2 .8-1.2 1.8z" fill="none" stroke="#fff" stroke-width="1.4" stroke-linecap="butt"/>
<path d="M67.6 137.8a3.3 3.3 0 0 1 5.4-2.3 9.2 9.2 0 0 1 4.3 9.2 3.3 3.3 0 0 1-5.3 2" fill="none" stroke="#231f20" stroke-width=".71" stroke-linecap="butt"/>
<g fill="#231f20">
<path d="M66.9 136.8l2.1 .5-1.8 2.8z"/>
<path d="M69.9 145.3l3.2 .8-1.2 1.8z"/>
</g>
<g fill="#fff">
<path d="M88.1 136.3l.7-.3h2.8a1 1 0 0 1 1 1v2.4a1 1 0 0 1-1 1h-2.8a1 1 0 0 1-1-1v-2.4z"/>
<path d="M140 137.7l.7-.3h2.8a1 1 0 0 1 1 1v2.4a1 1 0 0 1-1 1h-2.8a1 1 0 0 1-1-1v-2.4z"/>
<path d="M125.4 184.4l.7-.2h2.8a1 1 0 0 1 1 1v2.4a1 1 0 0 1-1 1h-2.8a1 1 0 0 1-1-1v-2.4z"/>
<path d="M86.2 145l.7-.3h2.8a1 1 0 0 1 1 1v2.4a1 1 0 0 1-1 1h-2.8a1 1 0 0 1-1-1v-2.4z"/>
<path d="M140.1 143.1l.7-.3h2.7a1 1 0 0 1 1 1v2.4a1 1 0 0 1-1 1h-2.7a1 1 0 0 1-1-1v-2.4z"/>
<path d="M124.8 190l.7-.3h2.7a1 1 0 0 1 1 1v2.4a1 1 0 0 1-1 1h-2.7a1 1 0 0 1-1-1v-2.4z"/>
</g>
<path d="M121.8 215.3l-11.7 1.6" fill="none" stroke="#fff" stroke-width=".71" stroke-linecap="butt"/>
<path d="M126.1 115.4l1.1 16.6M72.2 122.6l7.6 16.2M82 120.7l15.5 8.8M153.8 125.4l-13.4 2.3M94 165.9l14.1 11.6M143 162.4l11.8 5.9M150.2 190.4l-8.1 .4M121.8 215.3l-11.7 1.6" fill="none" stroke="#231f20" stroke-width=".2"/>
<text font-size="33.9" fill="#00f" x="168.1" y="43.5">1</text>
<text font-size="8.5" fill="#00f" x="112.8" y="43.5">Introduction</text>
<g font-size="4.9" fill="#00f">
<text x="38.1" y="66">1.1</text>
<text x="50.8" y="66">Product Description</text>
</g>
<text font-size="4.2" fill="#00f" x="44.4" y="81">Adept Viper s1300™ Robots</text>
<g font-size="3.5">
<text x="50.8" y="89">The Adept Viper s1300 is a high-performance, six-axis robot designed specifically for</text>
<text x="50.8" y="93.2">assembly applications. The speed and precision of the Adept Viper robots also make them</text>
<text x="50.8" y="97.5">ideal for material handling, packaging, machine tending, and many other operations</text>
<text x="50.8" y="101.7">requiring fast and precise automation.</text>
<text x="84.3" y="237.2">Figure 1-1. Robot Axis Identification</text>
<text x="78.3" y="265.9">Adept Viper s1300 Robot User’s Guide, Rev B</text>
<text x="188.6" y="265.9">9</text>
</g>
<g font-size="3.5" fill="#231f20">
<text x="50.6" y="121.4">Tool mounting</text>
<text x="50.6" y="125.7">flange</text>
</g>
<g font-size="3.4" fill="#231f20">
<text x="106.1" y="113.7">3rd-axis motor cover (rear side)</text>
<text x="78.5" y="119.6">Second arm</text>
<text x="103.2" y="119.6">4th axis (J4)</text>
<text x="98.3" y="124.2">(+)</text>
<text x="156.8" y="125.4">4th-axis cover</text>
<text x="68.7" y="140.1">(+)</text>
<text x="88.1" y="139.2">(+)</text>
<text x="140" y="140.6">(+)</text>
<text x="50.8" y="144.2">6th axis (J6) (-)</text>
<text x="86.6" y="147.7">(-)</text>
<text x="108.4" y="145.1">(-)</text>
<text x="140.5" y="145.9">(-)</text>
<text x="155.6" y="144.3">3rd axis (J3)</text>
<text x="85.5" y="152.9">5th axis (J5)</text>
<text x="63.4" y="164.6">2nd-axis motor cover (rear side)</text>
<text x="155.5" y="170.8">First arm</text>
<text x="125.4" y="187.4">(+)</text>
<text x="151.6" y="191.5">2nd axis (J2)</text>
<text x="125.2" y="192.7">(-)</text>
<text x="124.8" y="207.5">(-)</text>
<text x="141" y="207.1">(+)</text>
<text x="100.2" y="218.4">Base</text>
<text x="128" y="219.1">1st axis (J1)</text>
</g>
</svg>
